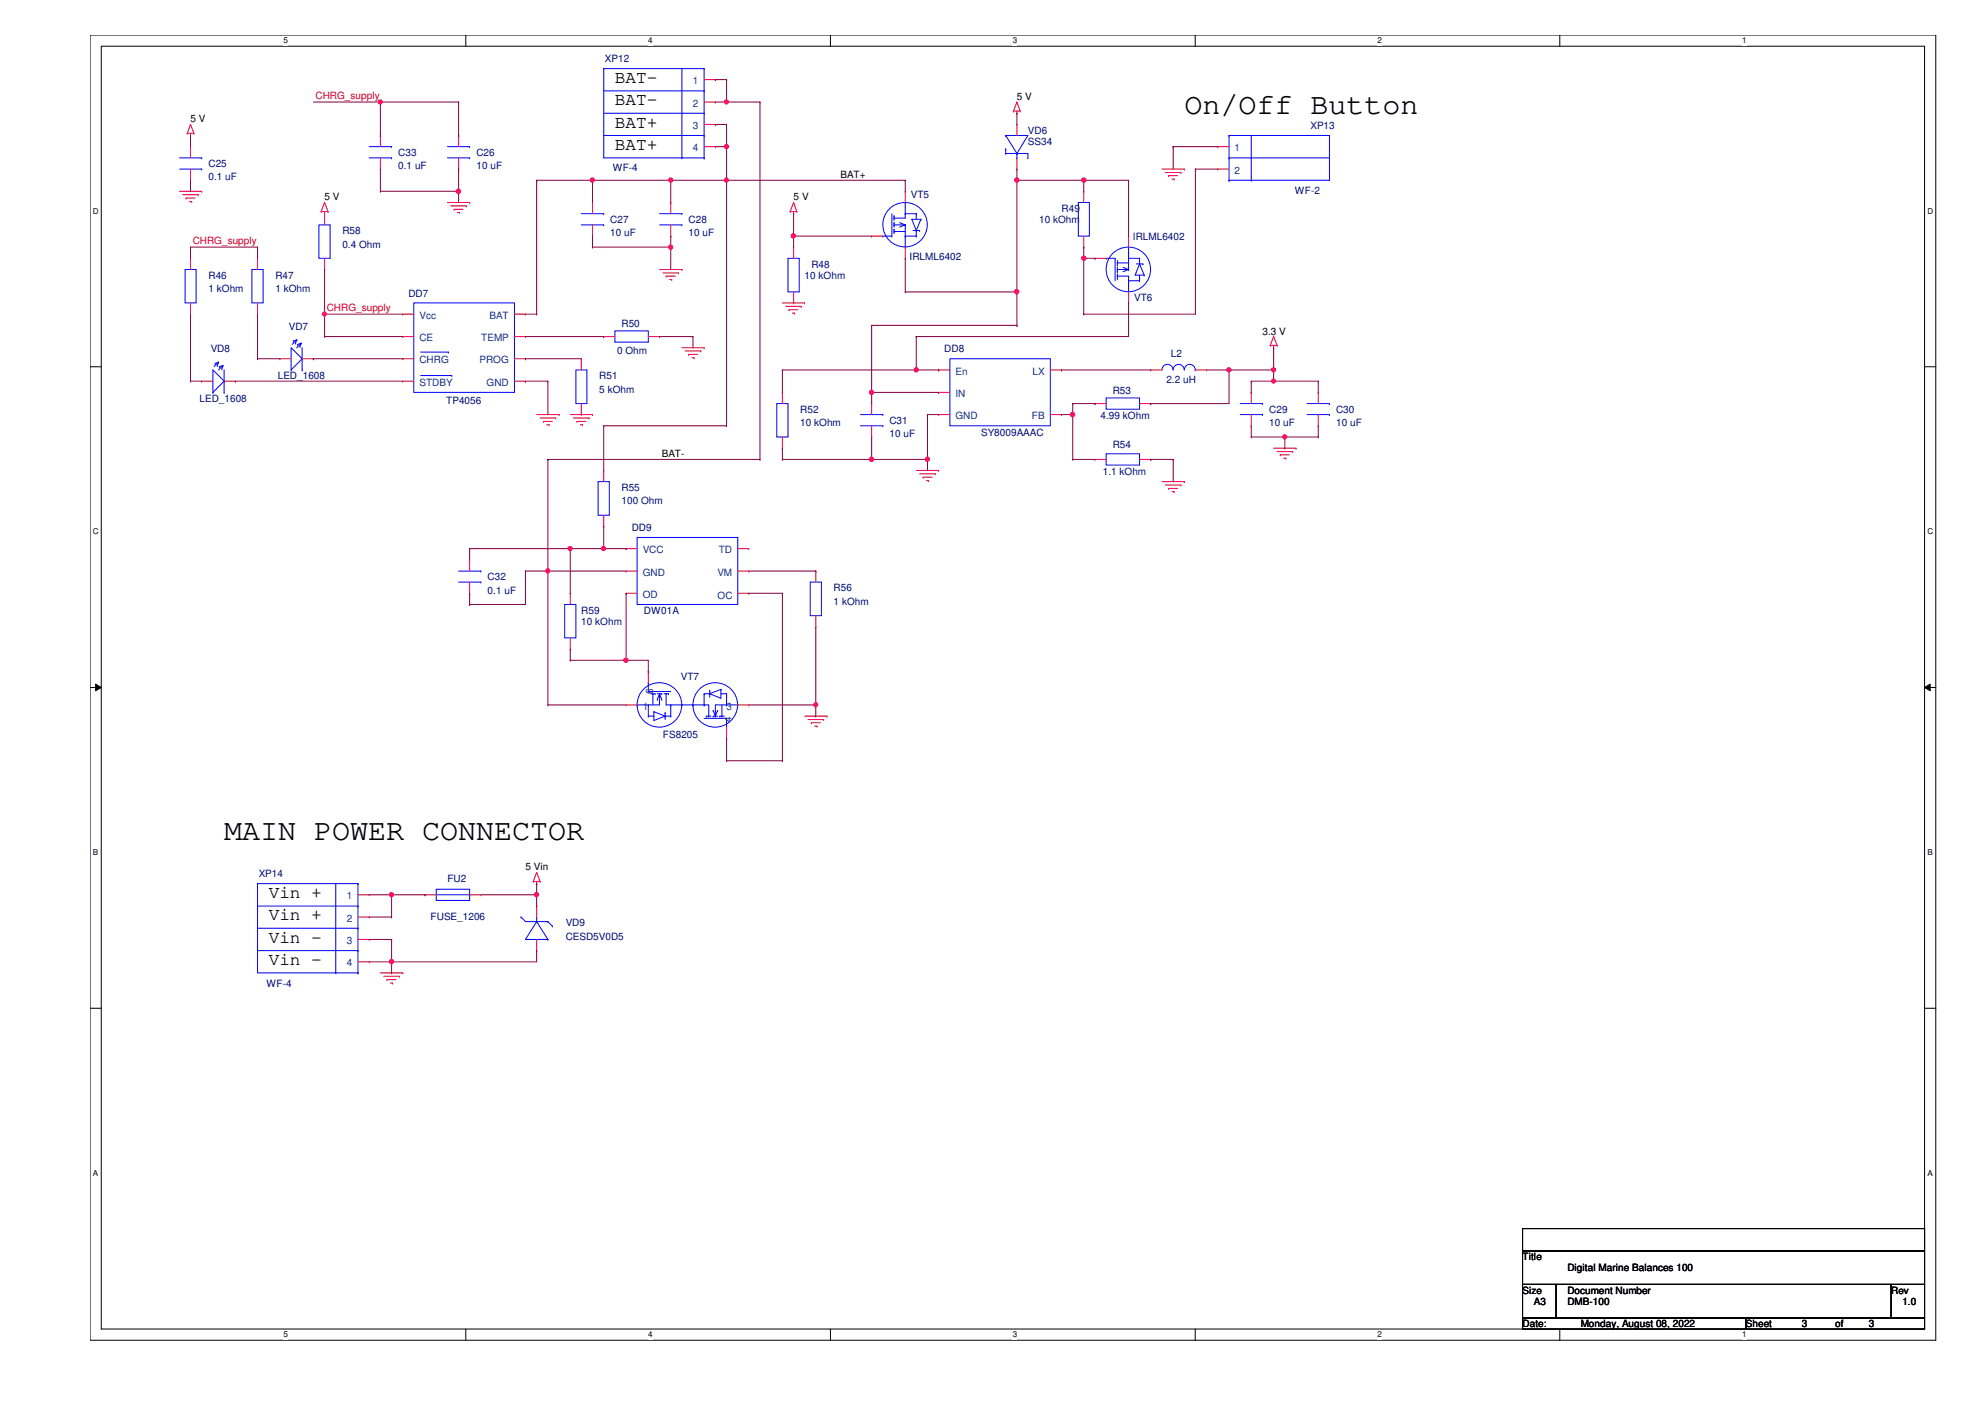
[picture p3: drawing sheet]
<svg xmlns="http://www.w3.org/2000/svg" width="420mm" height="297mm" viewBox="0 0 420 297" stroke-linecap="round" stroke-linejoin="round" font-family="sans-serif">
<path d="M19.1 7.4h390.4v276.1h-390.4zM21.4 9.8h385.8v271.4h-385.8z" fill="none" stroke="#000" stroke-width=".21"/>
<g fill="#fff">
<path d="M60 7.7h.9v1.9h-.9z"/>
<path d="M60 281.4h.9v1.9h-.9z"/>
</g>
<path d="M98.6 7.4v2.4M98.6 281.2v2.3" fill="none" stroke="#000" stroke-width=".21"/>
<g fill="#fff">
<path d="M137.1 7.7h.9v1.9h-.9z"/>
<path d="M137.1 281.4h.9v1.9h-.9z"/>
</g>
<path d="M175.7 7.4v2.4M175.7 281.2v2.3" fill="none" stroke="#000" stroke-width=".21"/>
<g fill="#fff">
<path d="M214.2 7.7h1v1.9h-1z"/>
<path d="M214.2 281.4h1v1.9h-1z"/>
</g>
<path d="M252.9 7.4v2.4M252.9 281.2v2.3" fill="none" stroke="#000" stroke-width=".21"/>
<g fill="#fff">
<path d="M291.4 7.7h1v1.9h-1z"/>
<path d="M291.4 281.4h1v1.9h-1z"/>
</g>
<path d="M330 7.4v2.4M330 281.2v2.3" fill="none" stroke="#000" stroke-width=".21"/>
<g fill="#fff">
<path d="M368.6 7.7h.9v1.9h-.9z"/>
<path d="M368.6 281.4h.9v1.9h-.9z"/>
<path d="M19.6 43.7h1.3v1.9h-1.3z"/>
<path d="M407.8 43.7h1.2v1.9h-1.2z"/>
<path d="M19.6 111.5h1.3v1.9h-1.3z"/>
<path d="M407.8 111.5h1.2v1.9h-1.2z"/>
</g>
<path d="M19.1 77.6h2.3M407.2 77.6h2.3" fill="none" stroke="#000" stroke-width=".21"/>
<g fill="#fff">
<path d="M19.6 179.4h1.2v1.9h-1.2z"/>
<path d="M407.8 179.4h1.1v1.9h-1.1z"/>
</g>
<path d="M19.1 145.5h2.3M20.2 144.7l1.2 .8-1.2 .6zM407.2 145.5l1.1-.8v1.4zM407.2 145.5h2.3" fill="none" stroke="#000" stroke-width=".21"/>
<path d="M20.2 144.7l1.2 .8-1.2 .6zM407.2 145.5l1.1-.8v1.4z" fill="#000"/>
<g fill="#fff">
<path d="M19.6 247.2h1.2v1.9h-1.2z"/>
<path d="M407.8 247.2h1.1v1.9h-1.1z"/>
</g>
<path d="M19.1 213.3h2.3M407.2 213.3h2.3M322.1 259.9h85.1v4.8h-85.1zM322.1 264.7h85.1v7h-85.1zM322.1 271.7h7.1v7.1h-7.1zM322.1 278.8h47.3v2.4h-47.3zM329.2 271.7h70.9v7.1h-70.9zM369.4 278.8h37.8v2.4h-37.8zM400.1 271.7h7.1v7.1h-7.1z" fill="none" stroke="#000" stroke-width=".21"/>
<g fill="none" stroke="#f00" stroke-width=".21">
<path d="M149 16.8h2.3M151.3 16.8h.1M39.6 28.2h.1M39.6 28.2h1.4M40.3 28.7h.1M40.3 26.3h.1M40.3 38.1h.1M40.3 31h.1M40.3 28.2v.5M40.3 31v2.4M40.3 35.8v2.3M40.3 26.3l-.7 1.9"/>
<path d="M40.3 26.3l.7 1.9M41 28.2h.1M80.5 35.8h.1M80.5 28.7h.1M80.5 28.7v2.3M80.5 33.4v2.4M97 35.8h.1M97 28.7h.1M97 28.7v2.3M97 33.4v2.4M149 31h2.3M149 21.6h2.3"/>
<path d="M149 26.3h2.3M151.3 21.6h.1M151.3 26.3h.1M151.3 31h.1M214.4 23.5h.1M214.4 23.5h1.4M215.1 24h.1M215.1 21.6h.1M215.1 26.3h.1M215.1 35.8h.1M215.1 23.5v.5M215.1 26.3v2.4"/>
<path d="M215.1 33.4v2.4M215.1 21.6l-.7 1.9M215.1 21.6l.7 1.9M215.8 23.5h.1M245.8 35.8h4.8M246.5 36.5h3.4M247.2 37.2h.1M247.2 37.2h1.9M247.9 37.9h.5M248.4 37.9h.1M249.9 36.5h.1M250.6 35.8h.1"/>
<path d="M257.6 31h.1M257.6 35.8h.1M257.6 35.8h2.4M257.6 31h2.4M38 40.5h4.7M38.7 41.2h3.3M39.4 41.9h.1M39.4 41.9h1.9M40.1 42.6h.5M40.3 54.7h.1M40.3 54.7v2.3M40.6 42.6h.1"/>
<path d="M42 41.2h.1M42.7 40.5h.1M54.5 54.7h.1M54.5 54.7v2.3M67.9 44.7h.1M67.9 44.7h1.5M68.7 45.2h.1M68.7 42.8h.1M68.7 57h.1M68.7 44.7v2.9M68.7 54.7v2.3M68.7 42.8l-.8 1.9"/>
<path d="M68.7 42.8l.7 1.9M69.4 44.7h.1M94.7 42.8h4.7M95.4 43.6h3.3M96.1 44.3h.1M96.1 44.3h1.9M96.8 45h.4M97.2 45h.1M98.7 43.6h.1M99.4 42.8h.1M125.3 50h.1M125.3 42.8h.1"/>
<path d="M125.3 42.8v2.4M125.3 47.6v2.4M139.5 57h4.8M140.3 57.7h3.3M140.9 58.4h.1M140.9 58.4h1.9M141.6 59.1h.5M141.9 50h.1M141.9 42.8h.1M141.9 42.8v2.4M141.9 47.6v2.4M142.1 59.1h.1"/>
<path d="M143.6 57.7h.1M144.3 57h.1M167.2 44.7h.1M167.2 44.7h1.4M167.9 45.2h.1M167.9 42.8h.1M167.9 52.3h.1M167.9 44.7v.5M167.9 52.3v2.4M167.9 42.8l-.7 1.9M167.9 42.8l.7 1.9M168.6 44.7h.1"/>
<path d="M184.4 50h.1M184.4 50h2.4M191.5 40.5h.1M191.5 54.7h.1M191.5 40.5v2.3M191.5 52.3v2.4M229.3 40.5h.1M229.3 52.3h.1M229.3 40.5v2.3M229.3 50v2.3M231.6 54.7h.1M231.6 54.7h2.4"/>
<path d="M238.8 50h.1M238.8 50v2.3M40.3 66.5h.1M40.3 64.1v2.4M54.5 66.5h.1M54.5 64.1v2.4M59.2 75.9h.1M59.2 75.9h2.4M63.9 75.9h2.4M66.3 75.9h.1M85.2 75.9h.1M85.2 66.5h.1"/>
<path d="M85.2 71.2h.1M85.2 75.9h2.3M85.2 71.2h2.3M85.2 66.5h2.3M108.8 75.9h2.4M108.8 71.2h2.4M108.8 66.5h2.4M111.2 75.9h.1M111.2 71.2h.1M111.2 66.5h.1M123 75.9h.1M123 75.9v2.4"/>
<path d="M127.7 71.2h.1M127.7 71.2h2.4M137.2 71.2h2.3M139.5 71.2h.1M144.3 73.6h4.7M144.9 74.3h3.4M145.7 75h.1M145.7 75h1.9M146.4 75.7h.5M146.9 75.7h.1M148.3 74.3h.1M149 73.6h.1"/>
<path d="M165.5 64.1h4.7M166.2 64.8h3.3M166.9 65.5h.1M166.9 65.5h1.9M167.6 66.3h.5M167.9 64.1h.1M167.9 61.8v2.3M168.1 66.3h.1M169.5 64.8h.1M170.2 64.1h.1M198.6 78.3h.1M198.6 78.3h2.4"/>
<path d="M222.2 78.3h2.4M224.6 78.3h.1M238.8 64.1h.1M238.8 61.8v2.3M243.5 78.3h.1M243.5 78.3h2.3M252.9 78.3h2.4M255.3 78.3h.1M268.7 73.1h.1M268.7 73.1h1.5M269.5 73.6h.1M269.5 71.2h.1"/>
<path d="M269.5 73.1v.5M269.5 71.2l-.8 1.9M269.5 71.2l.7 1.9M270.2 73.1h.1M42.7 80.6h.1M42.7 80.6h2.3M47.4 80.6h2.4M49.8 80.6h.1M85.2 80.6h.1M85.2 80.6h2.3M108.8 80.6h2.4M111.2 80.6h.1"/>
<path d="M113.5 87.7h4.8M114.3 88.4h3.3M115 89.2h.1M115 89.2h1.8M115.7 89.9h.5M116.2 89.9h.1M117.6 88.4h.1M118.3 87.7h.1M120.7 87.7h4.6M121.3 88.4h3.3M122 89.2h.1M122 89.2h2"/>
<path d="M122.8 89.9h.4M123 87.7h.1M123 85.4v2.3M123.2 89.9h.1M124.6 88.4h.1M125.3 87.7h.1M127.7 99.5h.1M127.7 99.5v2.4M165.5 83h.1M165.5 94.8h.1M165.5 83v2.4M165.5 92.5v2.3"/>
<path d="M184.4 92.5h.1M184.4 85.4h.1M184.4 85.4v2.3M184.4 90.1v2.4M193.8 99.5h4.8M198.6 99.5h.1M198.6 87.7h.1M198.6 83h.1M198.6 87.7h2.4M198.6 83h2.4M222.2 87.7h2.4M224.6 87.7h.1"/>
<path d="M231.6 97.2h.1M231.6 85.4h.1M231.6 97.2h2.4M231.6 85.4h2.4M241.1 97.2h2.4M241.1 85.4h2.4M243.5 97.2h.1M243.5 85.4h.1M264.7 90.1h.1M264.7 83h.1M264.7 83v2.4M264.7 87.7v2.4"/>
<path d="M269.5 94.8h4.7M270.2 95.5h3.3M270.8 96.2h.1M270.8 96.2h2M271.6 96.9h.4M272 96.9h.1M273.5 95.5h.1M274.2 94.8h.1M278.9 90.1h.1M278.9 83h.1M278.9 83v2.4M278.9 87.7v2.4"/>
<path d="M99.4 118.4h.1M99.4 118.4v2.4M127.7 111.3h.1M127.7 109v2.3M132.5 116.1h.1M132.5 116.1h2.3M156.1 116.1h2.3M158.4 116.1h.1M194.6 100.2h3.3M195.3 101h.1M195.3 101h1.9M196 101.7h.5"/>
<path d="M196.5 101.7h.1M197.9 100.2h.1M245.8 101.9h4.8M246.5 102.6h3.4M247.2 103.3h.1M247.2 103.3h1.9M247.9 104h.5M248.4 104h.1M249.9 102.6h.1M250.6 101.9h.1M99.4 125.5h.1M99.4 123.1v2.4"/>
<path d="M120.7 125.5h.1M120.7 137.3h.1M120.7 125.5v2.4M120.7 135v2.3M132.5 125.5h.1M132.5 120.8h.1M132.5 125.5h2.3M132.5 120.8h2.3M156.1 125.5h2.3M156.1 120.8h2.3M158.4 125.5h.1M158.4 120.8h.1"/>
<path d="M172.6 120.8h.1M172.6 132.6h.1M172.6 120.8v2.3M172.6 130.3v2.3M132.5 149.1h.1M132.5 149.1h2.3M137.2 142.1h.1M137.2 142.1v2.3M153.7 156.3h.1M153.7 153.9v2.4M156.1 149.1h2.3M158.4 149.1h.1"/>
<path d="M170.2 151.5h4.8M170.9 152.2h3.3M171.7 152.9h.1M171.7 152.9h1.9M172.4 153.6h.4M172.8 153.6h.1M174.2 152.2h.1M175 151.5h.1M75.7 189.3h2.4M75.7 194h2.4M75.7 198.8h2.4M78.1 189.3h.1"/>
<path d="M78.1 194h.1M78.1 198.8h.1M89.9 189.3h.1M89.9 189.3h2.4M99.4 189.3h2.3M101.7 189.3h.1M112.8 186.5h.1M112.8 186.5h1.5M113.5 186.9h.1M113.5 184.6h.1M113.5 191.7h.1M113.5 186.5v.4"/>
<path d="M113.5 191.7v2.3M113.5 198.8v2.3M113.5 184.6l-.7 1.9M113.5 184.6l.8 1.9M114.3 186.5h.1M75.7 203.5h2.4M78.1 203.5h.1M80.5 205.8h4.7M81.2 206.5h3.3M81.9 207.3h.1M81.9 207.3h1.9M82.6 208h.5"/>
<path d="M83.1 208h.1M84.5 206.5h.1M85.2 205.8h.1M113.5 201.1h.1"/>
</g>
<g fill="none" stroke="#00f" stroke-width=".21">
<path d="M127.7 14.5h.1M127.7 14.5v18.9h21.3M127.7 19.2h21.3M127.7 14.5h21.3M144.3 14.5v18.9M149 19.2h.1M149 14.5h.1M149 14.5v18.9M38 33.4h4.7M38 35.8h4.7M42.7 35.8h.1M42.7 33.4h.1"/>
<path d="M78.1 33.4h4.7M78.1 31h4.7M82.8 33.4h.1M82.8 31h.1M94.7 33.4h4.7M94.7 31h4.7M99.4 33.4h.1M99.4 31h.1M127.7 28.7h21.3M127.7 24h21.3M144.3 33.4h.1M149 24h.1"/>
<path d="M149 33.4h.1M149 28.7h.1M212.8 28.7h.1M212.8 32.5h.1M212.8 31.5h.1M212.8 28.7h4.7l-2.4 3.8M212.8 28.7l2.3 3.8M212.8 32.5h4.7v.9M212.8 31.5v1M215.1 32.5h.1M215.1 33.4h.1M215.1 32.5v.9"/>
<path d="M217.5 33.4h.1M260 33.4h.1M260 38.1h.1M260 28.7h.1M260 33.4h21.3M260 28.7h21.3M260 28.7v9.4M264.7 38.1h.1M264.7 28.7v9.4M281.3 28.7h.1M281.3 28.7v9.4h-21.3M39.2 57h2.3v7.1h-2.3z"/>
<path d="M53.3 57h2.4v7.1h-2.4zM67.5 47.6h2.3v7.1h-2.3zM123 47.6h4.7M123 45.2h4.7M127.7 47.6h.1M127.7 45.2h.1M139.5 47.6h4.8M139.5 45.2h4.8M144.3 47.6h.1M144.3 45.2h.1M166.7 54.7h2.4v7.1h-2.4zM186.8 50h.1"/>
<path d="M186.8 50h1.9M188.7 50h.1M188.7 45.2v4.8M189.1 47.6h.1M189.1 46.1h.1M189.1 49h.1M189.1 45.7h.1M189.1 47.1h.1M189.1 48.5h.1M189.1 47.6h2.4M189.1 49h2.4M189.1 45.7v.9"/>
<path d="M189.1 47.1v.9M189.1 48.5v.9M190.3 47.1l1.2 .5M191.5 47.6h.1M191.5 50h.1M191.5 45.2h.1M191.5 42.8h.1M191.5 52.3h.1M191.5 45.2h2.3M191.5 47.6l-1.2 .4M191.5 42.8v3.3h-2.4M191.5 47.6v4.7"/>
<path d="M191.5 50h2.3M193.2 48.8h1.4M193.8 48.8h.1M193.8 45.2h.1M193.8 50h.1M193.8 45.2v1.2M193.8 48.8v1.2M194.6 48.8h.1M194.8 46.4h.1M194.8 46.4h-1.9l.9 2.4M194.8 46.4l-1 2.4M228.1 42.8h2.4v7.2h-2.4z"/>
<path d="M234 54.7h.1M234 54.7h1.9M235.9 54.7h.1M235.9 54.7v4.7M236.4 57h.1M236.4 58.4h.1M236.4 55.6h.1M236.4 58.9h.1M236.4 57.5h.1M236.4 56.1h.1M236.4 57h2.4M236.4 58.4h2.4v3.4"/>
<path d="M236.4 55.6h2.4M236.4 55.1v1M236.4 56.6v.9M236.4 58v.9M237.6 56.6l1.2 .4M238.8 57h.1M238.8 54.7h.1M238.8 59.4h.1M238.8 52.3h.1M238.8 57l-1.2 .5M238.8 52.3v4.7M238.8 54.7h2.3"/>
<path d="M238.8 59.4h2.3M240.4 55.8h1.4M241.1 55.8h.1M241.1 59.4h.1M241.1 54.7h.1M241.1 55.8l-.9 2.4h1.9M241.1 55.8l1 2.4M241.1 54.7v1.1M241.1 58.2v1.2M241.8 55.8h.1M242.1 58.2h.1M45.5 76.9h.1"/>
<path d="M46 77.3h.1M46.2 76.6h.1M46.2 76.6l-.9 1M46.2 76.6l-.2 .7M46.2 76.6l-.7 .3M46.4 77.6h.1M46.9 78.1h.1M47.2 77.3h.1M47.2 77.3l-1 1M47.2 77.3l-.8 .3M47.2 77.3l-.3 .8M47.4 78.3v4.7"/>
<path d="M61.6 78.3h.1M62.1 72.1h.1M62.5 72.6h.1M62.8 71.9h.1M62.8 71.9l-1 1M62.8 71.9l-.3 .7M62.8 71.9l-.7 .2M63 72.9h.1M63.5 73.3h.1M63.7 72.6h.1M63.7 72.6l-.9 1M63.7 72.6l-.7 .3"/>
<path d="M63.7 72.6l-.2 .7M63.9 75.9h.1M63.9 78.3h.1M63.9 75.9l-2.3-2.3v4.7M63.9 75.9l-2.3 2.4M63.9 73.6v4.7M87.5 64.1h21.3v18.9h-21.3zM89 74.5h5.9M89 79.5h6.6M94.9 74.5h.1M95.6 79.5h.1M121.8 78.3h2.4v7.1h-2.4z"/>
<path d="M130.1 70h7.1v2.4h-7.1zM201 75.9h21.2v14.2h-21.2zM238.8 61.8h.1M245.8 78.3a1.16 1.16 0 0 1 1.2-1.2 1.16 1.16 0 0 1 1.2 1.2M248.2 78.3a1.16 1.16 0 0 1 1.2-1.2 1.16 1.16 0 0 1 1.1 1.2M250.6 78.3a1.14 1.14 0 0 1 1.2-1.2 1.14 1.14 0 0 1 1 1.4M45 83h.1M47.4 80.6h.1M47.4 83h.1M47.4 80.6l-2.4-2.3v4.7M47.4 80.6l-2.4 2.4M164.3 85.4h2.4v7.1h-2.4z"/>
<path d="M182 87.7h4.8M182 90.1h4.8M186.8 90.1h.1M186.8 87.7h.1M234 96h7.1v2.4h-7.1zM234 84.2h7.1v2.4h-7.1zM262.4 87.7h4.7M262.4 85.4h4.7M267.1 87.7h.1M267.1 85.4h.1M276.5 87.7h4.8M276.5 85.4h4.8"/>
<path d="M281.3 87.7h.1M281.3 85.4h.1M126.5 101.9h2.4v7.1h-2.4zM134.8 113.7h21.3v14.2h-21.3zM97 123.1h4.7M97 120.8h4.7M101.7 123.1h.1M101.7 120.8h.1M119.5 127.9h2.3v7.1h-2.3zM171.4 123.1h2.4v7.2h-2.4zM134.8 149.1h.1M137.2 149.1h.1"/>
<path d="M137.2 146.3h.1M137.2 144.4h.1M137.2 151.5h.1M137.2 146.3h4.7M137.2 144.4v1.9M137.2 149.1v2.4M137.2 151.5h1.1M137.6 146.8h1M138.1 146.8h.1M138.1 146.8v2.3M138.3 150.6h.1M138.3 150.6v1.8l2.4-.9"/>
<path d="M138.3 150.6l2.4 .9M138.6 146.8h.1M139.1 148h.1M139.1 146.8h.9M139.5 146.8h.1M139.5 146.8v2.3h-4.7M139.5 146.8l.5 1.2M139.5 146.8l-.4 1.2M140 148h.1M140 146.8h.1M140.5 146.8h.9M140.7 151.5h.1"/>
<path d="M140.7 150.8h.1M140.7 150.8v1.4M140.7 151.5h1.2M140.9 146.8h.1M140.9 146.8v2.3h9v2.4M141.4 146.8h.1M141.9 149.1h.1M141.9 151.5h.1M141.9 149.1v2.4M144.3 149.1h.1M146.6 149.1h.1M149 149.1h.1"/>
<path d="M149 146.8h.1M149 146.8h1.2M149 152h4.7M149 146.8v2.3M149.4 151.5h.1M149.4 151.5h1M149.9 151.5h.1M150.2 146.8h.1M150.2 146.1h.1M150.2 146.1v1.4M150.9 150.3h.1M150.9 151.5h.1"/>
<path d="M150.9 151.5h.9M150.9 150.3l.4 1.2M151.3 151.5h.1M151.8 150.3h.1M151.8 150.3l-.5 1.2M152.3 151.5h.1M152.3 151.5h.9M152.5 145.8h.1M152.5 146.8h1.2M152.5 145.8v1.9l-2.3-.9M152.5 145.8l-2.3 1M152.7 151.5h.1"/>
<path d="M152.7 149.1v2.4M153.7 149.1h.1M153.7 152h.1M153.7 153.9h.1M153.7 146.8h.1M153.7 146.8v2.3M153.7 152v1.9M156.1 149.1h.1M156.1 149.1h-4.8v2.4M54.5 186.9h.1M54.5 191.7h21.2M54.5 196.4h21.2"/>
<path d="M54.5 186.9v18.9h21.2M54.5 186.9h21.2M71 186.9v18.9M75.7 191.7h.1M75.7 196.4h.1M75.7 186.9h.1M75.7 186.9v18.9M92.3 188.1h7.1v2.4h-7.1zM92.3 189.3h7.1M99.4 189.3h.1M110.2 194h.1M110.2 194l1 1h4.7"/>
<path d="M113.5 195h.1M113.5 194h.1M113.5 195l-2.3 3.8h4.7M113.5 195l2.4 3.8M113.5 194v1M115.9 198.8h.1M115.9 195h.1M115.9 195l.9 .9M116.8 195.9h.1M54.5 201.1h21.2M71 205.8h.1M75.7 205.8h.1"/>
<path d="M75.7 201.1h.1"/>
<circle cx="191.5" cy="47.5" r="4.7"/>
<circle cx="238.7" cy="57" r="4.7"/>
<circle cx="139.5" cy="149.1" r="4.7"/>
<circle cx="151.3" cy="149.1" r="4.7"/>
</g>
<g fill="none" stroke="#800040" stroke-width=".21">
<path d="M113.5 38.1h.1M113.5 38.1h11.8M40.3 52.3h.1M40.3 52.3h14.2M40.3 52.3v2.4M54.5 52.3h.1M54.5 52.3v2.4M40.3 66.5h.1M40.3 66.5v14.1M54.5 66.5h.1M54.5 75.9h.1M54.5 75.9h4.7"/>
<path d="M54.5 66.5v9.4M66.3 75.9h.1M66.3 75.9h18.9M68.7 66.5h.1M68.7 71.2h.1M68.7 66.5v4.7M68.7 71.2h16.5M111.2 75.9h.1M111.2 75.9h11.8M40.3 80.6h.1M40.3 80.6h2.4M49.8 80.6h.1"/>
<path d="M49.8 80.6h35.4M111.2 80.6h.1M111.2 80.6h4.7M115.9 80.6h.1M115.9 80.6v7.1"/>
</g>
<circle cx="125.3" cy="38.1" r=".46" fill="#f0f"/>
<circle cx="125.3" cy="38.1" r=".46" fill="none" stroke="#f0f" stroke-width=".21"/>
<path d="M141.9 38.1h.1M141.9 38.1v4.7M141.9 38.1h11.8" fill="none" stroke="#800040" stroke-width=".21"/>
<circle cx="141.9" cy="38.1" r=".46" fill="#f0f"/>
<circle cx="141.9" cy="38.1" r=".46" fill="none" stroke="#f0f" stroke-width=".21"/>
<path d="M125.3 38.1h.1M125.3 38.1v4.7M125.3 38.1h16.6M160.8 21.6v75.6M125.3 50h.1M125.3 52.3h.1M125.3 50v2.3M125.3 52.3h16.6M141.9 52.3h.1M141.9 50h.1M141.9 50v7M160.8 97.2h.1" fill="none" stroke="#800040" stroke-width=".21"/>
<circle cx="141.9" cy="52.3" r=".46" fill="#f0f"/>
<circle cx="141.9" cy="52.3" r=".46" fill="none" stroke="#f0f" stroke-width=".21"/>
<g fill="none" stroke="#800040" stroke-width=".21">
<path d="M40.3 28.7h.1M40.3 38.1h.1M40.3 28.7v2.3M40.3 38.1v2.4M113.5 38.1h.1M113.5 38.1v28.4M153.7 38.1h.1M153.7 38.1h37.8M191.5 38.1h.1M191.5 38.1v2.4M167.9 50h.1M167.9 50h16.5"/>
<path d="M167.9 50v2.3M111.2 71.2h16.5M111.2 66.5h2.3M113.5 66.5h.1M127.7 71.2h.1M184.4 83h14.2M198.6 83h.1"/>
</g>
<circle cx="167.8" cy="49.9" r=".47" fill="#f0f"/>
<circle cx="167.8" cy="49.9" r=".47" fill="none" stroke="#f0f" stroke-width=".21"/>
<path d="M184.4 68.8h30.7M215.1 68.8h.1M196.2 87.7h.1M196.2 87.7v9.5" fill="none" stroke="#800040" stroke-width=".21"/>
<circle cx="196.2" cy="97.1" r=".46" fill="#f0f"/>
<circle cx="196.2" cy="97.1" r=".46" fill="none" stroke="#f0f" stroke-width=".21"/>
<path d="M260 78.3h.1M260 78.3v7.1h-16.5M196.2 87.7h.1M196.2 87.7h2.4M224.6 87.7h2.3M226.9 87.7h.1M243.5 97.2h.1M243.5 85.4h.1M243.5 97.2h4.7M248.2 97.2h.1M248.2 97.2v4.7" fill="none" stroke="#800040" stroke-width=".21"/>
<circle cx="260" cy="78.2" r=".45" fill="#f0f"/>
<circle cx="260" cy="78.2" r=".45" fill="none" stroke="#f0f" stroke-width=".21"/>
<path d="M224.6 78.3h.1M224.6 78.3h18.9M255.3 78.3h14.2M260 78.3h.1M269.5 78.3h.1M269.5 73.6h.1M269.5 73.6v4.7M264.7 92.5h.1M264.7 90.1v2.4M264.7 92.5h7.1M271.8 92.5h.1" fill="none" stroke="#800040" stroke-width=".21"/>
<circle cx="271.8" cy="92.4" r=".45" fill="#f0f"/>
<circle cx="271.8" cy="92.4" r=".45" fill="none" stroke="#f0f" stroke-width=".21"/>
<path d="M269.5 78.3h.1M269.5 78.3v2.3M264.7 80.6h.1M264.7 80.6v2.4M264.7 80.6h4.8M269.5 80.6h.1M271.8 94.8h.1M271.8 92.5h.1M271.8 92.5v2.3M271.8 92.5h7.1M278.9 92.5h.1M278.9 90.1v2.4" fill="none" stroke="#800040" stroke-width=".21"/>
<circle cx="269.4" cy="80.6" r=".45" fill="#f0f"/>
<circle cx="269.4" cy="80.6" r=".45" fill="none" stroke="#f0f" stroke-width=".21"/>
<circle cx="269.4" cy="78.2" r=".45" fill="#f0f"/>
<circle cx="269.4" cy="78.2" r=".45" fill="none" stroke="#f0f" stroke-width=".21"/>
<path d="M215.1 38.1h14.2M229.3 38.1h.1M269.5 80.6h.1M269.5 80.6h9.4M278.9 80.6h.1M278.9 80.6v2.4" fill="none" stroke="#800040" stroke-width=".21"/>
<circle cx="215.1" cy="38.1" r=".47" fill="#f0f"/>
<circle cx="215.1" cy="38.1" r=".47" fill="none" stroke="#f0f" stroke-width=".21"/>
<circle cx="229.3" cy="38.1" r=".47" fill="#f0f"/>
<circle cx="229.3" cy="38.1" r=".47" fill="none" stroke="#f0f" stroke-width=".21"/>
<path d="M165.5 78.3h.1M165.5 78.3h33.1M193.8 71.2h.1M193.8 71.2h45M193.8 71.2v7.1M198.6 78.3h.1" fill="none" stroke="#800040" stroke-width=".21"/>
<circle cx="193.8" cy="78.2" r=".46" fill="#f0f"/>
<circle cx="193.8" cy="78.2" r=".46" fill="none" stroke="#f0f" stroke-width=".21"/>
<path d="M165.5 78.3h.1M165.5 78.3v4.7M165.5 94.8h.1M165.5 97.2h.1M165.5 94.8v2.4M165.5 97.2h18.9" fill="none" stroke="#800040" stroke-width=".21"/>
<circle cx="184.4" cy="97.1" r=".46" fill="#f0f"/>
<circle cx="184.4" cy="97.1" r=".46" fill="none" stroke="#f0f" stroke-width=".21"/>
<path d="M196.2 97.2h.1M196.2 97.2v2.3M132.5 125.5h.1M132.5 125.5v14.2" fill="none" stroke="#800040" stroke-width=".21"/>
<circle cx="132.4" cy="139.7" r=".46" fill="#f0f"/>
<circle cx="132.4" cy="139.7" r=".46" fill="none" stroke="#f0f" stroke-width=".21"/>
<g fill="none" stroke="#800040" stroke-width=".21">
<path d="M153.7 38.1h.1M153.7 38.1v52M115.9 97.2h.1M115.9 97.2v23.6M115.9 97.2h44.9M127.7 90.1h.1M127.7 90.1v9.4M127.7 90.1h26M153.7 90.1h.1M132.5 139.7h.1M132.5 139.7h4.7M158.4 125.5h7.1"/>
<path d="M165.5 125.5h.1M165.5 125.5v35.5M115.9 149.1h.1M115.9 149.1h16.6M153.7 156.3h.1M153.7 156.3v4.7M153.7 161h.1M153.7 161h11.8M165.5 161h.1"/>
</g>
<circle cx="153.7" cy="38.1" r=".46" fill="#f0f"/>
<circle cx="153.7" cy="38.1" r=".46" fill="none" stroke="#f0f" stroke-width=".21"/>
<path d="M127.7 116.1h.1M127.7 111.3v4.8M127.7 116.1h4.8M132.5 116.1h.1M115.9 120.8h.1M115.9 120.8h16.6M115.9 120.8v28.3" fill="none" stroke="#800040" stroke-width=".21"/>
<circle cx="115.9" cy="120.8" r=".46" fill="#f0f"/>
<circle cx="115.9" cy="120.8" r=".46" fill="none" stroke="#f0f" stroke-width=".21"/>
<path d="M158.4 120.8h14.2M172.6 120.8h.1M172.6 132.6v18.9M158.4 149.1h14.2M172.6 149.1h.1M172.6 151.5h.1" fill="none" stroke="#800040" stroke-width=".21"/>
<circle cx="172.6" cy="149.1" r=".45" fill="#f0f"/>
<circle cx="172.6" cy="149.1" r=".45" fill="none" stroke="#f0f" stroke-width=".21"/>
<path d="M99.4 116.1h21.3M120.7 116.1h.1" fill="none" stroke="#800040" stroke-width=".21"/>
<circle cx="120.6" cy="116.1" r=".46" fill="#f0f"/>
<circle cx="120.6" cy="116.1" r=".46" fill="none" stroke="#f0f" stroke-width=".21"/>
<path d="M153.7 16.8h.1M153.7 16.8v4.8M184.4 97.2h.1M184.4 83h.1M184.4 83v2.4M184.4 92.5v4.7M184.4 97.2h11.8M196.2 97.2h.1" fill="none" stroke="#800040" stroke-width=".21"/>
<circle cx="153.7" cy="21.6" r=".45" fill="#f0f"/>
<circle cx="153.7" cy="21.6" r=".45" fill="none" stroke="#f0f" stroke-width=".21"/>
<path d="M153.7 26.3h.1M153.7 26.3v4.7" fill="none" stroke="#800040" stroke-width=".21"/>
<circle cx="153.7" cy="31" r=".45" fill="#f0f"/>
<circle cx="153.7" cy="31" r=".45" fill="none" stroke="#f0f" stroke-width=".21"/>
<g fill="none" stroke="#800040" stroke-width=".21">
<path d="M151.3 21.6h2.4M151.3 31h2.4M153.7 21.6h.1M153.7 31h.1M153.7 38.1h.1M153.7 31v7.1M99.4 116.1h.1M99.4 116.1v2.3M99.4 127.9h.1M99.4 125.5v2.4M111.2 120.8h.1M111.2 120.8v7.1h-11.8"/>
<path d="M111.2 120.8h4.7M78.1 189.3h4.7M78.1 194h4.7M78.1 198.8h4.7M82.8 189.3h.1M82.8 194h.1M82.8 198.8h.1M82.8 189.3v4.7M82.8 198.8v4.7"/>
</g>
<circle cx="82.8" cy="203.4" r=".46" fill="#f0f"/>
<circle cx="82.8" cy="203.4" r=".46" fill="none" stroke="#f0f" stroke-width=".21"/>
<path d="M82.8 189.3h7.1M89.9 189.3h.1M78.1 203.5h4.7M82.8 203.5h.1" fill="none" stroke="#800040" stroke-width=".21"/>
<circle cx="82.8" cy="189.3" r=".45" fill="#f0f"/>
<circle cx="82.8" cy="189.3" r=".45" fill="none" stroke="#f0f" stroke-width=".21"/>
<path d="M101.7 189.3h11.8M113.5 189.3h.1M113.5 191.7h.1M113.5 189.3v2.4" fill="none" stroke="#800040" stroke-width=".21"/>
<circle cx="113.5" cy="189.3" r=".45" fill="#f0f"/>
<circle cx="113.5" cy="189.3" r=".45" fill="none" stroke="#f0f" stroke-width=".21"/>
<path d="M184.4 68.8h.1M184.4 68.8v14.2M113.5 186.9h.1M113.5 186.9v2.4M82.8 203.5h.1M82.8 205.8h.1M82.8 203.5v2.3M113.5 201.1h.1M113.5 201.1v2.4h-30.7" fill="none" stroke="#800040" stroke-width=".21"/>
<circle cx="184.4" cy="83" r=".45" fill="#f0f"/>
<circle cx="184.4" cy="83" r=".45" fill="none" stroke="#f0f" stroke-width=".21"/>
<path d="M215.1 38.1h.1M215.1 35.8v26M238.8 38.1h.1M238.8 38.1v11.9M167.9 45.2h.1M167.9 45.2v4.8M191.5 54.7v7.1M191.5 61.8h.1M215.1 61.8h.1M238.8 64.1h.1M238.8 64.1v7.1" fill="none" stroke="#800040" stroke-width=".21"/>
<circle cx="215.1" cy="61.7" r=".47" fill="#f0f"/>
<circle cx="215.1" cy="61.7" r=".47" fill="none" stroke="#f0f" stroke-width=".21"/>
<path d="M215.1 24h.1M215.1 24v2.3M252.9 35.8h.1M252.9 35.8v30.7M226.9 85.4h.1M226.9 97.2h.1M226.9 87.7h.1M226.9 85.4v11.8M226.9 85.4h4.7M226.9 97.2h4.7M231.6 85.4h.1" fill="none" stroke="#800040" stroke-width=".21"/>
<circle cx="226.9" cy="87.7" r=".47" fill="#f0f"/>
<circle cx="226.9" cy="87.7" r=".47" fill="none" stroke="#f0f" stroke-width=".21"/>
<g fill="none" stroke="#800040" stroke-width=".21">
<path d="M248.2 31h.1M248.2 31h9.4M248.2 31v4.8M252.9 35.8h.1M252.9 35.8h4.7M68.7 57h.1M68.7 57v9.5M68.7 66.5h.1M68.7 66.5h16.5M139.5 71.2h.1M139.5 71.2h7.1M146.6 71.2h.1"/>
<path d="M146.6 71.2v2.4"/>
</g>
<circle cx="68.6" cy="66.4" r=".45" fill="#f0f"/>
<circle cx="68.6" cy="66.4" r=".45" fill="none" stroke="#f0f" stroke-width=".21"/>
<path d="M66.3 21.6h14.2M80.5 21.6h.1" fill="none" stroke="#800040" stroke-width=".21"/>
<circle cx="80.4" cy="21.6" r=".45" fill="#f0f"/>
<circle cx="80.4" cy="21.6" r=".45" fill="none" stroke="#f0f" stroke-width=".21"/>
<path d="M80.5 28.7h.1M80.5 35.8v4.7M97 21.6h.1M97 28.7h.1M97 21.6h-16.5v7.1M97 21.6v7.1M80.5 40.5h.1M80.5 40.5h16.5M97 40.5h.1" fill="none" stroke="#800040" stroke-width=".21"/>
<circle cx="97" cy="40.5" r=".47" fill="#f0f"/>
<circle cx="97" cy="40.5" r=".47" fill="none" stroke="#f0f" stroke-width=".21"/>
<g fill="none" stroke="#800040" stroke-width=".21">
<path d="M151.3 16.8h.1M151.3 16.8h2.4M97 35.8h.1M97 35.8v7M151.3 26.3h.1M151.3 26.3h2.4M153.7 21.6h7.1M160.8 21.6h.1M97 40.5h.1M120.7 116.1h.1M120.7 116.1v9.4M120.7 116.1h7"/>
<path d="M127.7 116.1h.1M120.7 139.7h.1M120.7 137.3v2.4M120.7 139.7h11.8M132.5 139.7h.1M137.2 139.7v2.4M137.2 142.1h.1"/>
</g>
<circle cx="127.7" cy="116.1" r=".45" fill="#f0f"/>
<circle cx="127.7" cy="116.1" r=".45" fill="none" stroke="#f0f" stroke-width=".21"/>
<path d="M229.3 54.7h.1M229.3 54.7v11.8M191.5 61.8h23.6M215.1 61.8h.1M215.1 68.8h.1M215.1 61.8v7" fill="none" stroke="#800040" stroke-width=".21"/>
<circle cx="229.3" cy="54.6" r=".46" fill="#f0f"/>
<circle cx="229.3" cy="54.6" r=".46" fill="none" stroke="#f0f" stroke-width=".21"/>
<path d="M229.3 38.1h.1M229.3 38.1v2.4M229.3 38.1h9.5M229.3 52.3h.1M229.3 52.3v2.4h2.3M231.6 54.7h.1M229.3 66.5h.1M229.3 66.5h23.6" fill="none" stroke="#800040" stroke-width=".21"/>
<circle cx="125.3" cy="38.1" r=".46" fill="#f0f"/>
<circle cx="125.3" cy="38.1" r=".46" fill="none" stroke="#f0f" stroke-width=".21"/>
<circle cx="141.9" cy="38.1" r=".46" fill="#f0f"/>
<circle cx="141.9" cy="38.1" r=".46" fill="none" stroke="#f0f" stroke-width=".21"/>
<circle cx="141.9" cy="52.3" r=".46" fill="#f0f"/>
<circle cx="141.9" cy="52.3" r=".46" fill="none" stroke="#f0f" stroke-width=".21"/>
<circle cx="167.8" cy="49.9" r=".47" fill="#f0f"/>
<circle cx="167.8" cy="49.9" r=".47" fill="none" stroke="#f0f" stroke-width=".21"/>
<circle cx="196.2" cy="97.1" r=".46" fill="#f0f"/>
<circle cx="196.2" cy="97.1" r=".46" fill="none" stroke="#f0f" stroke-width=".21"/>
<circle cx="260" cy="78.2" r=".45" fill="#f0f"/>
<circle cx="260" cy="78.2" r=".45" fill="none" stroke="#f0f" stroke-width=".21"/>
<circle cx="271.8" cy="92.4" r=".45" fill="#f0f"/>
<circle cx="271.8" cy="92.4" r=".45" fill="none" stroke="#f0f" stroke-width=".21"/>
<circle cx="269.4" cy="80.6" r=".45" fill="#f0f"/>
<circle cx="269.4" cy="80.6" r=".45" fill="none" stroke="#f0f" stroke-width=".21"/>
<circle cx="269.4" cy="78.2" r=".45" fill="#f0f"/>
<circle cx="269.4" cy="78.2" r=".45" fill="none" stroke="#f0f" stroke-width=".21"/>
<circle cx="215.1" cy="38.1" r=".47" fill="#f0f"/>
<circle cx="215.1" cy="38.1" r=".47" fill="none" stroke="#f0f" stroke-width=".21"/>
<circle cx="229.3" cy="38.1" r=".47" fill="#f0f"/>
<circle cx="229.3" cy="38.1" r=".47" fill="none" stroke="#f0f" stroke-width=".21"/>
<circle cx="193.8" cy="78.2" r=".46" fill="#f0f"/>
<circle cx="193.8" cy="78.2" r=".46" fill="none" stroke="#f0f" stroke-width=".21"/>
<circle cx="184.4" cy="97.1" r=".46" fill="#f0f"/>
<circle cx="184.4" cy="97.1" r=".46" fill="none" stroke="#f0f" stroke-width=".21"/>
<circle cx="132.4" cy="139.7" r=".46" fill="#f0f"/>
<circle cx="132.4" cy="139.7" r=".46" fill="none" stroke="#f0f" stroke-width=".21"/>
<circle cx="153.7" cy="38.1" r=".46" fill="#f0f"/>
<circle cx="153.7" cy="38.1" r=".46" fill="none" stroke="#f0f" stroke-width=".21"/>
<circle cx="115.9" cy="120.8" r=".46" fill="#f0f"/>
<circle cx="115.9" cy="120.8" r=".46" fill="none" stroke="#f0f" stroke-width=".21"/>
<circle cx="172.6" cy="149.1" r=".45" fill="#f0f"/>
<circle cx="172.6" cy="149.1" r=".45" fill="none" stroke="#f0f" stroke-width=".21"/>
<circle cx="120.6" cy="116.1" r=".46" fill="#f0f"/>
<circle cx="120.6" cy="116.1" r=".46" fill="none" stroke="#f0f" stroke-width=".21"/>
<circle cx="153.7" cy="21.6" r=".45" fill="#f0f"/>
<circle cx="153.7" cy="21.6" r=".45" fill="none" stroke="#f0f" stroke-width=".21"/>
<circle cx="153.7" cy="31" r=".45" fill="#f0f"/>
<circle cx="153.7" cy="31" r=".45" fill="none" stroke="#f0f" stroke-width=".21"/>
<circle cx="82.8" cy="203.4" r=".46" fill="#f0f"/>
<circle cx="82.8" cy="203.4" r=".46" fill="none" stroke="#f0f" stroke-width=".21"/>
<circle cx="82.8" cy="189.3" r=".45" fill="#f0f"/>
<circle cx="82.8" cy="189.3" r=".45" fill="none" stroke="#f0f" stroke-width=".21"/>
<circle cx="113.5" cy="189.3" r=".45" fill="#f0f"/>
<circle cx="113.5" cy="189.3" r=".45" fill="none" stroke="#f0f" stroke-width=".21"/>
<circle cx="184.4" cy="83" r=".45" fill="#f0f"/>
<circle cx="184.4" cy="83" r=".45" fill="none" stroke="#f0f" stroke-width=".21"/>
<circle cx="215.1" cy="61.7" r=".47" fill="#f0f"/>
<circle cx="215.1" cy="61.7" r=".47" fill="none" stroke="#f0f" stroke-width=".21"/>
<circle cx="226.9" cy="87.7" r=".47" fill="#f0f"/>
<circle cx="226.9" cy="87.7" r=".47" fill="none" stroke="#f0f" stroke-width=".21"/>
<circle cx="68.6" cy="66.4" r=".45" fill="#f0f"/>
<circle cx="68.6" cy="66.4" r=".45" fill="none" stroke="#f0f" stroke-width=".21"/>
<circle cx="80.4" cy="21.6" r=".45" fill="#f0f"/>
<circle cx="80.4" cy="21.6" r=".45" fill="none" stroke="#f0f" stroke-width=".21"/>
<circle cx="97" cy="40.5" r=".47" fill="#f0f"/>
<circle cx="97" cy="40.5" r=".47" fill="none" stroke="#f0f" stroke-width=".21"/>
<circle cx="127.7" cy="116.1" r=".45" fill="#f0f"/>
<circle cx="127.7" cy="116.1" r=".45" fill="none" stroke="#f0f" stroke-width=".21"/>
<circle cx="229.3" cy="54.6" r=".46" fill="#f0f"/>
<circle cx="229.3" cy="54.6" r=".46" fill="none" stroke="#f0f" stroke-width=".21"/>
<g font-size="6.3">
<text x="250.6" y="24.2">On/Off Button</text>
<text x="47.4" y="177.8">MAIN POWER CONNECTOR</text>
</g>
<g font-size="3.8">
<text x="130.1" y="17.6">BAT-</text>
<text x="130.1" y="22.3">BAT-</text>
<text x="130.1" y="27">BAT+</text>
<text x="130.1" y="31.7">BAT+</text>
<text x="56.9" y="190">Vin +</text>
<text x="56.9" y="194.7">Vin +</text>
<text x="56.9" y="199.4">Vin -</text>
<text x="56.9" y="204.2">Vin -</text>
</g>
<g font-size="2.1" fill="#000080">
<text x="128" y="13.1">XP12</text>
<text x="217.5" y="28.3">VD6</text>
<text x="277.2" y="27.3">XP13</text>
<text x="44.1" y="35.3">C25</text>
<text x="84.2" y="33">C33</text>
<text x="84.2" y="35.8">0.1 uF</text>
<text x="100.8" y="33">C26</text>
<text x="100.8" y="35.8">10 uF</text>
<text x="217.5" y="30.6">SS34</text>
<text x="44.1" y="38.2">0.1 uF</text>
<text x="129.6" y="36.3">WF-4</text>
<text x="192.7" y="42">VT5</text>
<text x="273.9" y="41">WF-2</text>
<text x="129.1" y="47.2">C27</text>
<text x="145.7" y="47.2">C28</text>
<text x="219.8" y="47.2">10 kOhm</text>
<text x="224.6" y="44.8">R49</text>
<text x="72.4" y="49.5">R58</text>
<text x="72.4" y="52.4">0.4 Ohm</text>
<text x="129.1" y="50">10 uF</text>
<text x="145.7" y="50">10 uF</text>
<text x="239.7" y="50.7">IRLML6402</text>
<text x="44.1" y="59">R46</text>
<text x="58.3" y="59">R47</text>
<text x="170.2" y="59">10 kOhm</text>
<text x="171.7" y="56.6">R48</text>
<text x="192.4" y="54.9">IRLML6402</text>
<text x="44.1" y="61.8">1 kOhm</text>
<text x="58.3" y="61.8">1 kOhm</text>
<text x="86.4" y="62.7">DD7</text>
<text x="239.9" y="63.7">VT6</text>
<text x="61.1" y="69.8">VD7</text>
<text x="131.5" y="69.1">R50</text>
<text x="44.6" y="74.5">VD8</text>
<text x="130.6" y="74.8">0 Ohm</text>
<text x="199.8" y="74.5">DD8</text>
<text x="247.7" y="75.5">L2</text>
<text x="58.8" y="80.2">LED_1608</text>
<text x="126.8" y="80.2">R51</text>
<text x="126.8" y="83.1">5 kOhm</text>
<text x="235.4" y="83.3">R53</text>
<text x="246.8" y="80.9">2.2 uH</text>
<text x="42.2" y="85">LED_1608</text>
<text x="94.4" y="85.4">TP4056</text>
<text x="169.3" y="87.3">R52</text>
<text x="188.2" y="89.7">C31</text>
<text x="232.8" y="88.7">4.99 kOhm</text>
<text x="268.5" y="87.3">C29</text>
<text x="282.7" y="87.3">C30</text>
<text x="169.3" y="90.2">10 kOhm</text>
<text x="188.2" y="92.5">10 uF</text>
<text x="207.6" y="92.3">SY8009AAAC</text>
<text x="235.4" y="94.9">R54</text>
<text x="268.5" y="90.2">10 uF</text>
<text x="282.7" y="90.2">10 uF</text>
<text x="233.3" y="100.5">1.1 kOhm</text>
<text x="131.5" y="103.8">R55</text>
<text x="131.5" y="106.7">100 Ohm</text>
<text x="133.6" y="112.4">DD9</text>
<text x="103.2" y="122.8">C32</text>
<text x="103.2" y="125.6">0.1 uF</text>
<text x="176.4" y="125.1">R56</text>
<text x="123" y="129.8">R59</text>
<text x="136.2" y="129.8">DW01A</text>
<text x="176.4" y="127.9">1 kOhm</text>
<text x="123" y="132.2">10 kOhm</text>
<text x="144" y="143.8">VT7</text>
<text x="140.3" y="156">FS8205</text>
<text x="54.7" y="185.6">XP14</text>
<text x="94.7" y="186.5">FU2</text>
<text x="91.1" y="194.6">FUSE_1206</text>
<text x="119.7" y="196">VD9</text>
<text x="119.7" y="198.8">CESD5V0D5</text>
<text x="56.4" y="208.7">WF-4</text>
</g>
<g font-size="2.1" fill="#004080">
<text x="146.6" y="17.8">1</text>
<text x="146.6" y="22.6">2</text>
<text x="146.6" y="27.3">3</text>
<text x="146.6" y="32">4</text>
<text x="261.2" y="32">1</text>
<text x="261.2" y="36.7">2</text>
<text x="88.7" y="67.4">Vcc</text>
<text x="103.5" y="67.4">BAT</text>
<text x="88.7" y="76.9">CHRG</text>
<text x="88.7" y="72.2">CE</text>
<text x="101.4" y="76.9">PROG</text>
<text x="101.8" y="72.2">TEMP</text>
<text x="88.7" y="81.6">STDBY</text>
<text x="103" y="81.6">GND</text>
<text x="202.1" y="79.2">En</text>
<text x="202.1" y="84">IN</text>
<text x="218.4" y="79.2">LX</text>
<text x="202.1" y="88.7">GND</text>
<text x="218.3" y="88.7">FB</text>
<text x="136" y="117.1">VCC</text>
<text x="152.1" y="117.1">TD</text>
<text x="136" y="121.8">GND</text>
<text x="151.8" y="121.8">VM</text>
<text x="136" y="126.5">OD</text>
<text x="151.8" y="126.7">OC</text>
<text x="138.2" y="146.8" transform="rotate(-90 138.2 146.8)">6</text>
<text x="136" y="150.1">1</text>
<text x="153.7" y="150.1">3</text>
<text x="154.7" y="152.7" transform="rotate(-90 154.7 152.7)">4</text>
<text x="73.4" y="190.3">1</text>
<text x="73.4" y="195">2</text>
<text x="73.4" y="199.7">3</text>
<text x="73.4" y="204.5">4</text>
</g>
<g font-size="2.1" fill="#f00">
<text x="66.8" y="20.9">CHRG_supply</text>
<text x="40.8" y="51.6">CHRG_supply</text>
<text x="69.1" y="65.8">CHRG_supply</text>
</g>
<g font-size="2.1">
<text x="215.1" y="21.2">5 V</text>
<text x="40.3" y="25.9">5 V</text>
<text x="177.8" y="37.7">BAT+</text>
<text x="68.7" y="42.4">5 V</text>
<text x="167.9" y="42.4">5 V</text>
<text x="267.1" y="70.8">3.3 V</text>
<text x="140" y="96.7">BAT-</text>
<text x="111.2" y="184.1">5 Vin</text>
<text x="322.1" y="266.6">Title</text>
<text x="331.6" y="269">Digital Marine Balances 100</text>
<text x="322.1" y="273.7">Size</text>
<text x="331.6" y="273.7">Document Number</text>
<text x="400.1" y="273.7">Rev</text>
<text x="322.1" y="280.8">Date:</text>
<text x="324.5" y="276.1">A3</text>
<text x="331.6" y="276.1">DMB-100</text>
<text x="334.4" y="280.8">Monday, August 08, 2022</text>
<text x="369.4" y="280.8">Sheet</text>
<text x="381.2" y="280.8">3</text>
<text x="388.3" y="280.8">of</text>
<text x="395.4" y="280.8">3</text>
<text x="402.5" y="276.1">1.0</text>
</g>
<g font-size="1.7">
<text x="60" y="9.2">5</text>
<text x="137.1" y="9.2">4</text>
<text x="214.2" y="9.2">3</text>
<text x="291.4" y="9.2">2</text>
<text x="368.6" y="9.2">1</text>
<text x="19.6" y="45.2">D</text>
<text x="407.8" y="45.2">D</text>
<text x="19.6" y="113">C</text>
<text x="407.8" y="113">C</text>
<text x="19.6" y="180.9">B</text>
<text x="407.8" y="180.9">B</text>
<text x="19.6" y="248.8">A</text>
<text x="407.8" y="248.8">A</text>
<text x="60" y="283">5</text>
<text x="137.1" y="283">4</text>
<text x="214.2" y="283">3</text>
<text x="291.4" y="283">2</text>
<text x="368.6" y="283">1</text>
</g>
</svg>
